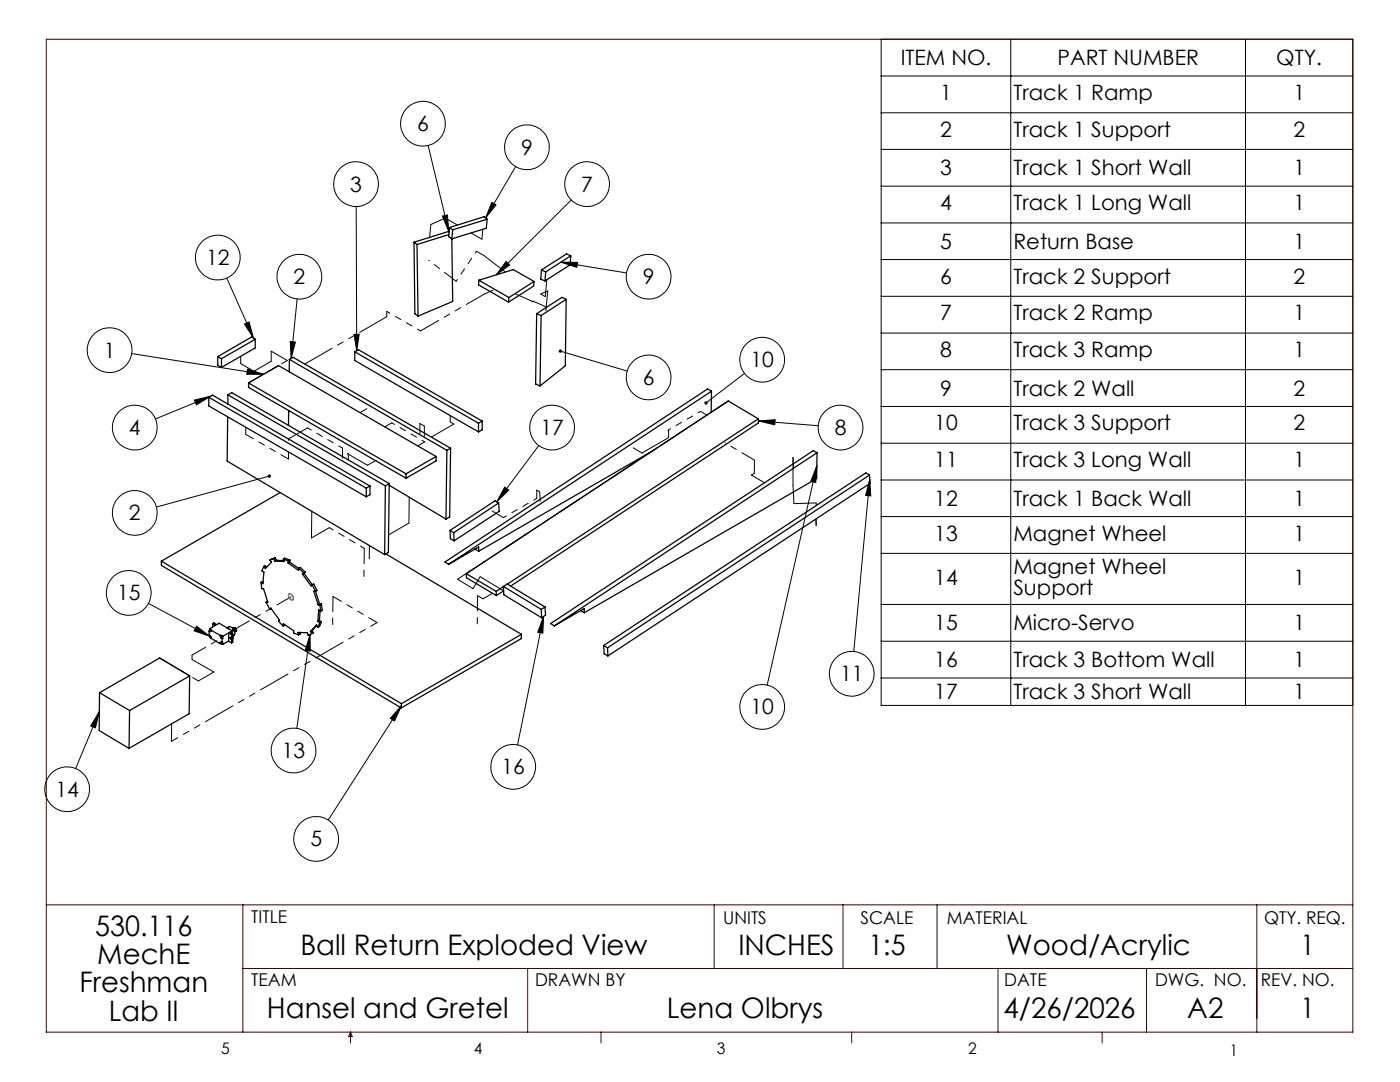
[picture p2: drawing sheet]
<svg xmlns="http://www.w3.org/2000/svg" width="279mm" height="216mm" viewBox="0 0 279 216" stroke-linecap="round" stroke-linejoin="round" font-family="sans-serif">
<g fill="none" stroke="#000" stroke-width=".25">
<path d="M82.6 48.3l.6 .5M82.6 48.3l.2 14.3 .6 .5M83.2 48.8l.2 14.3M89.6 46.8l-6.4 2M89.6 46.2l-7 2.1M89.7 45.4l.6 .5M89.7 45.4l-.2 1.8 .7 .5M90.2 47.7l.1 12.4-6.9 3M90.3 45.9l-.1 1.8M95.6 55.9l-.1 .9 6 3.5M95.6 55.9l6 3.5M95.6 55.9l6.8-2.1 4.2 2.4"/>
<path d="M97.2 43.7l-6.9 2.2M97.2 43.7l-.2 1.8-6.8 2.2M97.2 43.7l-.6-.4-6.9 2.1M101.6 59.4l-.1 .9M106.6 56.2l-.1 .9-5 3.2M106.6 56.2l-5 3.2M108.1 53.9l.8 .4M108.1 53.9l-.2 1.8 .9 .4M108.9 54.3l-.1 1.8M113 59.7l-.9-.4-5 3.3M113 59.7l-5 3.3M113 59.7l-.2 13.3-5 4"/>
<path d="M113.9 51l-.1 1.8-5 3.3M113.9 51l-5 3.3M113.9 51l-.8-.3-5 3.2M41.7 79.3l31.4 18.1M41.7 79.3l.7-.5 31.4 18.2M41.7 79.3v1.7l31.4 18.1M43.5 71.2l.7 .4M43.5 71.2v1.7l.7 .4M44.2 71.6v1.7M45.5 78.8l31.4 18.1M45.5 78.8v1.8M45.5 78.8l.7-.4 31.5 18.1"/>
<path d="M49.6 76.4v.9l31.4 18.1M49.6 76.4l31.4 18.1M49.6 76.4l6-3.4 31.4 18.1M50.9 67.7l-6.7 3.9M50.9 67.7v1.7l-6.7 3.9M50.9 67.7l-.7-.5-6.7 4M57.7 71.7l31.5 18.2M57.7 71.7v2.5M57.7 71.7l.8-.4 31.4 18.1M70.8 70.2l24.7 14.3M70.8 70.2v1.7l24.7 14.3M70.8 70.2l.7-.4 24.7 14.2"/>
<path d="M107.1 62.6l.9 .4M107.1 62.6l-.2 14 .9 .4M108 63l-.2 14M142 78.1l-.8-.5-52.4 34.5 .7 .5M142 78.1l-52.5 34.5M142 78.1l-.1 4.2M45.4 83.1l-.1 8.9 31.5 18.7M55.9 98.3l-23.7 13.7M57.6 81.9v3M73.1 97.4v1.7M73.8 97l-.7 .4M73.8 97v1.7l-.7 .4"/>
<path d="M76.9 96.9l-.1 13.8M77.7 96.5l-.8 .4M77.7 96.5l-.2 13.7-.7 .5M77.7 96.8l11.3 6.8M81 94.5v.9M87 91.1l-6 3.4M87 91.1v.9l-6 3.4M89.2 89.9l-.2 13.7M89.9 89.4l-.7 .5M89.9 89.4l-.2 13.8-.7 .4M95.5 84.5v1.7M96.2 84v1.8l-.7 .4"/>
<path d="M96.2 84l-.7 .5M130.3 89.9l-34.8 20.1M151.3 83.6l-50.1 33M151.3 83.6l.1 .8-49.5 32.5M151.3 83.6l-6-3.6-52.2 34.5M163.1 90.3l-.1 5.2-46.4 26.8M163.1 90.3l-.8-.4-52.4 34.5 .7 .5M163.1 90.3l-52.5 34.6M173.5 94.8l.1 1.6-52.3 34.5M173.5 94.8l-52.3 34.5M173.5 94.8l-.7-.4-52.3 34.4M32.2 112l47.9 28.4"/>
<path d="M32.2 112v.8l47.9 28.5M52.1 116.2l.1 1.3h.4l.8 2.7h-.3M52.5 116.1l-.4 .1M52.6 113l-.3 .9 .4 .3-.2 2.3-.4-.3M52.6 113l.4-.1 .2 .3M53.4 120l-.3 .2M53.9 111.8l.3 .4-1.2 1.3-.4-.5M54.6 111.4l-.7 .4M54.6 111.4l.2 .6M54.9 111.3l-.3 .1M54.9 111.3l.2 .5M54.9 111.3l-1 .5"/>
<path d="M55.1 111.8l-.3 .2M55.1 111.8l1.6 .1M56.6 111.5l.1 .5h-1.9M56.6 111.5l.9 .4M56.6 111.5l.2-.1 1.1 .4M57.5 112.4l2.1 1.4 .1-.4M57.5 111.9v.5M57.8 112.2l-.3 .2M57.8 112.2l1.8 1.2M57.9 111.8l-.4 .1M57.9 111.8l-.1 .4M59.7 113.4l.9 .9"/>
<path d="M59.7 113.4l.2-.2 1 1M60.4 114.5l1.7 2.4 .2-.2M60.6 114.3l-.2 .2M60.7 114.4l-.3 .1M60.7 114.4l1.6 2.3M60.9 114.2l-.3 .1M60.9 114.2l-.2 .2M62.3 116.7l.7 1.3M62.3 116.7l.3-.2 .7 1.3-.3 .2M63 118h-.4l.9 2.7M63 118l.8 2.5M77 110.5l27.1 16.1"/>
<path d="M89.8 105.8l.8 .5M89.8 105.8l.1 1.7 .7 .4M90.6 106.3v1.6M93.1 114.5l5.9 3.5M93.1 114.5v.8l6 3.6M94.8 109.6l.7 .4M95.5 110v-.9l-6 3.5M99 118l.1 .9M99.5 100.4l-.7-.5-9 5.9M99.5 100.4l-8.9 5.9M99.5 100.4l.1 1.6-9 5.9M100.5 117l7.5 4.6"/>
<path d="M100.5 117v1.7l7.6 4.6M100.5 117l.7-.5 7.6 4.6M100.5 117.1l-1.5 .9M100.5 117.9l-1.4 1M19.9 138.2l-.1 7.6 6 3.5M19.9 138.2l6 3.6M37.9 134.9l-6-3.6-12 6.9M37.9 134.9l-12 6.9M37.9 134.9l-.2 7.5-11.9 6.9M41.7 125.9v.8l.2 .1M41.7 125.9l.2 .1M41.8 126.8v.3l.3 .1"/>
<path d="M41.9 125.4l.3 .3h-.1M41.9 125.8l.2 .1M41.9 125.4v.4M41.9 125.8l-.2 .1M41.9 126.8l.2 .3M41.9 126.8v.2l.2 .1M42.1 125.9v.1M42.1 125.9l-.2 .1M42.1 127.1v.3l1.9 1M42.1 125.7v.3h-.2M42.1 125.7l-.2-.1 .2 .2M42.1 125.7l1.9 1.1"/>
<path d="M42.5 124.4l.5 .3-1.1 .7M42.5 124.4l.2-.1 .6 .3 .4-.2 2.7 1.5M42.5 124.4l-.1 .7M44 128.3v-.2l.3 .2M44 128.3v.1M44 127l.2 .4M44 126.8v.2M44.1 127l.2 .3M44.1 128.1v.1M44.1 126.8l.3 .2M44.1 126.8h-.1M44.1 126.8v.2"/>
<path d="M44.1 128.2v.2M44.1 127h-.1M44.1 128.4l.3 .2M44.1 128.2l-.1 .1M44.1 128.4h-.1M44.2 127.4l.1 .1M44.2 128.2v.2l.2 .1-.1-.3M44.3 127.3l.1 .1M44.3 127.3l-.1 .1M44.3 127.5v.8M44.3 128.3l.1-.1v.4M44.4 127v.4"/>
<path d="M44.4 127.4l-.1 .1M45.3 125.2h.2M45.3 125.3a.97 .97 0 0 1 1.1 0 .97 .97 0 0 1 .4 .9v.4l-.3 .4M45.6 127.9l-1.2 .7M45.6 127.9l.6 .4M45.6 126.3l.6 .3M45.6 126.3l-1.2 .7M45.6 126.3v1.6M46.1 127.5h.1M46.2 127.4l-.3-.2 .2 .3M46.2 126.6v.8M46.2 127.5v.8"/>
<path d="M46.2 127.4l-.1 .1M46.4 125.9l-.5 .3 .6 .3M46.4 127.3l.1 .1M46.4 125.9v.5M46.5 126.5l-.3 .1M46.5 126.5v.7l-.3 .2M46.5 127.4v.7l-.3 .2M46.5 127.4l-.3 .1M46.5 125.3h.1M46.5 125.3h-.1M46.6 125.3h.1M46.6 125.3h-.2"/>
<path d="M46.7 125.3h.1M46.7 125.3l-.3 .1M46.7 125.3l-.2 .1M46.8 125.3h.1M46.8 125.3v.1M46.8 125.4h.1M46.8 125.4l-.2 .2 .3-.2M46.8 125.3l-.3 .2M46.9 125.4h.1M46.9 125.4v.1M46.9 125.5h.1M46.9 125.4l-.3 .2"/>
<path d="M46.9 125.6h.1M46.9 125.5l-.3 .1M46.9 125.6l-.2 .1 .3-.1M47 125.5h.1M47 125.5l-.1 .1M47 125.6h.1M47 125.7h.1M47 125.6v.1M47 126h.1M47 125.5l-.3 .2 .2-.1M47 126l-.2 .1 .2-.1M47 125.7l-.3 .1"/>
<path d="M47 125.6l-.3 .2M47 125.7l.1 .1M47 125.8v.1M47 125.9h.1M47 125.7l-.3 .2 .3-.2M47 125.9l-.2 .1 .2-.1M47.1 125.8h.1M47.1 125.8l-.3 .1M53.1 120.2l.7 1.4M53.8 121.6l.2-.2 1.8 2.3-.2 .3 .9 .9M54.1 121.4l-.3 .2M56.5 124.9l.1-.4 2 1.4v.4l1 .4"/>
<path d="M56.8 124.7l-.3 .2M59.8 126.2l.1 .3-.3 .2M61.9 126l.4 .4M62.3 126.4l-.8 .4-.2-.5-1.9-.1 .2 .5M62.3 125.8l-.4 .2M62.3 125.8l.3 .5-.3 .1M63.2 124.8l-.9 1M63.4 124l.4 .2M63.5 125.2l-.4-.5-1.2 1.3M63.5 120.7h.4M63.7 123.8l-.3 .2M63.7 123.8l.4 .3"/>
<path d="M63.8 120.5l-.3 .2M63.8 120.5h.3M63.8 124.2l-.3 1M63.9 120.7l.1 1.3M63.9 121.9l-.2 1.9M64 122l-.4-.3-.2 2.3M64.1 120.5l-.2 .2M64.1 120.5l.2 1.3-.3 .2M64.1 124.1l-.3 .1M64.1 124.1l-.3 .9-.3 .2M104.1 126.6l-24 13.8M104.1 126.6l-.1 .8-23.9 13.9"/>
<path d="M108 121.6l.1 1.7M108.8 121.1l.1 1.7-.8 .5M108.8 121.1l-.8 .5M115.9 121.8l.7 .5M116.6 122.3v-.9l-6 3.5M120.5 128.8l.1 1.7 .7 .4M120.5 128.8l.7 .5M121.2 129.3l.1 1.6M25.9 141.8l-.1 7.5M80.1 140.4v.9"/>
<circle cx="44.3" cy="127" r=".13"/>
</g>
<g fill="none" stroke="#000" stroke-width=".2" stroke-dasharray="6.3 1.3 1.3 1.3 1.3 1.3">
<path d="M86 44.8l-.3 2.7M88.9 43.5l-2.9 1.3M91.3 44.9l-2.4-1.4M96.2 47.7l-2.2-1.2M96.3 45.7l-.1 2M96.6 51l-1.5-.9M98.4 57.9l-1.7 .8M100.9 54.3l-4.3-3.3M102.9 58.7l3.1 1.3M107.9 58.7l1.4-.7M108.8 59.2l-.9-.5M109.1 55.8l-.3 3.4"/>
<path d="M109.3 58l-.4 4M48 72.6l2.7 1.5M48 71.1v1.5M50.7 74.1l3.4-2M54.1 70.1l3.2 1.8M54.1 72.1v-2M77.2 62.1v1.1M106 60l.3 .2M106.3 60.2l.1-.1M106.4 60.1l2.7 1.2M49 86.7v-1.5M57.6 87.6v.3"/>
<path d="M57.6 90.2v1.4M61.4 85.4l-3.8 2.2M68.4 91.4v-2M69.4 90.6l3.9 2.2M69.5 90.5l-.1 .1M69.5 91.8v-1.3M73.2 81.5l-1.3 .8M73.3 92.8l1.8-1M76.9 85.1l1.3-.7M76.9 85.2v-.1M81.7 99.2l-.1 5.2M83.8 84.5l.9 .5"/>
<path d="M83.8 86.5v-2M84.7 85v2M84.8 88.2l-1.4 .8M89.8 84.2l.8 .4M89.8 82.9v1.3M90.6 84.6l-4.5 2.6M107.1 99.4v-1.6M107.1 97.8l.6 .3M107.7 98.1l.1 2M126.4 89.4l1.7 1M128.1 90.4l5.3-3.1M133.4 87.3v-1.4"/>
<path d="M133.4 85.9l-.1-.1M139.8 82.1l1.3 .7M150 94.8l.5-.4M150.5 94.4l.1-2.6M152.6 96.3l-2.6-1.5M158.3 91.3l.1 1.9M158.3 96.8v-5.5M58.6 119.4a.71 .71 0 0 0-1-.8 .79 .79 0 0 0 .9 1l.1-.2M62.2 107.3l3.5-2M62.2 102v5.3M73.7 108.8v2.7M81.6 104.4l-4 2.3"/>
<path d="M94.4 117.5l-3.1-1.9M95.8 115.1l-1.4 2.4M96.4 119.5l-1.1-.6M96.4 115.4l-.6-.3M98.2 102l2.3 1.3M98.3 118.4l-1.9 1.1M100.5 117.9l-4.1-2.5M158.4 100.5l-.1-3.7M162.8 103.6l.1 1.3M162.9 100.4l-4.5 .1M162.9 104.9v-1.4M162.9 100.9v-.5"/>
<path d="M38.3 131.6v-.9M39.6 135.9l3.1-1.8M42.7 134.1l-4.4-2.5M34.3 144.4l-.1 3.5"/>
</g>
<path d="M66.5 119l-.1 6.6M72.7 109.4l-.1 6.6M95.3 118.9l-.1 6.5" fill="none" stroke="#000" stroke-width=".2" stroke-dasharray="6.3 1.3 1.3 1.3 1.3 1.3" stroke-dashoffset="3.3"/>
<path d="M68.4 89.4l-7-4M65.7 105.3l7 4.1" fill="none" stroke="#000" stroke-width=".2" stroke-dasharray="6.3 1.3 1.3 1.3 1.3 1.3" stroke-dashoffset="5.5"/>
<path d="M91 56.1l-5.4-4.2M150.6 91.8l-5.9-3.5" fill="none" stroke="#000" stroke-width=".2" stroke-dasharray="6.3 1.3 1.3 1.3 1.3 1.3" stroke-dashoffset="3.4"/>
<path d="M95.1 50.1l-4.1 6" fill="none" stroke="#000" stroke-width=".2" stroke-dasharray="6.3 1.3 1.3 1.3 1.3 1.3" stroke-dashoffset="5.9"/>
<path d="M77.2 63.2l-16.3 9.4" fill="none" stroke="#000" stroke-width=".2" stroke-dasharray="6.3 1.3 1.3 1.3 1.3 1.3" stroke-dashoffset=".1"/>
<path d="M83.9 66l-6.7-3.9" fill="none" stroke="#000" stroke-width=".2" stroke-dasharray="6.3 1.3 1.3 1.3 1.3 1.3" stroke-dashoffset="5.6"/>
<path d="M96.7 58.7l-12.8 7.3" fill="none" stroke="#000" stroke-width=".2" stroke-dasharray="6.3 1.3 1.3 1.3 1.3 1.3" stroke-dashoffset="2.2"/>
<path d="M55.6 72.9l-6 3.5M31.9 131.3l6 3.5" fill="none" stroke="#000" stroke-width=".2" stroke-dasharray="6.3 1.3 1.3 1.3 1.3 1.3" stroke-dashoffset="3.5"/>
<path d="M57.3 71.9l-7.7 4.5" fill="none" stroke="#000" stroke-width=".2" stroke-dasharray="6.3 1.3 1.3 1.3 1.3 1.3" stroke-dashoffset="5.1"/>
<path d="M78.2 84.4l6.6 3.8M100.5 103.3l6.6-3.9" fill="none" stroke="#000" stroke-width=".2" stroke-dasharray="6.3 1.3 1.3 1.3 1.3 1.3" stroke-dashoffset="5.7"/>
<path d="M57.6 91.6l-8.6-4.9" fill="none" stroke="#000" stroke-width=".2" stroke-dasharray="6.3 1.3 1.3 1.3 1.3 1.3" stroke-dashoffset="4.6"/>
<path d="M75.3 124.2l-8.8-5.2" fill="none" stroke="#000" stroke-width=".2" stroke-dasharray="6.3 1.3 1.3 1.3 1.3 1.3" stroke-dashoffset="4.4"/>
<path d="M34.2 147.9l41.1-23.7" fill="none" stroke="#000" stroke-width=".2" stroke-dasharray="6.3 1.3 1.3 1.3 1.3 1.3" stroke-dashoffset="4.9"/>
<path d="M47 125.5l11.1-6.4" fill="none" stroke="#000" stroke-width=".2" stroke-dasharray="6.3 1.3 1.3 1.3 1.3 1.3" stroke-dashoffset="3.1"/>
<path d="M38.3 130.7l5.5-3.2" fill="none" stroke="#000" stroke-width=".2" stroke-dasharray="6.3 1.3 1.3 1.3 1.3 1.3" stroke-dashoffset="3.2"/>
<path d="M31.9 131.3l7.7 4.6" fill="none" stroke="#000" stroke-width=".2" stroke-dasharray="6.3 1.3 1.3 1.3 1.3 1.3" stroke-dashoffset="5"/>
<path d="M145.4 80l-52.3 34.4" fill="none" stroke="#000" stroke-width=".2" stroke-dasharray="6.3 1.3 1.3 1.3 1.3 1.3" stroke-dashoffset="3.6"/>
<path d="M91.3 115.6l54.1-35.6" fill="none" stroke="#000" stroke-width=".2" stroke-dasharray="6.3 1.3 1.3 1.3 1.3 1.3" stroke-dashoffset="2.6"/>
<path d="M133.3 85.8l6.5-3.7" fill="none" stroke="#000" stroke-width=".2" stroke-dasharray="6.3 1.3 1.3 1.3 1.3 1.3" stroke-dashoffset="5.8"/>
<path d="M57.7 118.5a.76 .76 0 0 1 .7 .4 .76 .76 0 0 1-.1 .8 .83 .83 0 0 1-.6-1.2z" fill="none" stroke="#808080" stroke-width=".25"/>
<g fill="none" stroke="#000" stroke-width=".2">
<path d="M175.9 7.8h94.1v133h-94.1zM175.9 15.2h94.1M201.7 7.8v133M248.6 7.8v133M85.4 29l4.2 17.2M102.9 33.2l-6 10.3M114 39.9l-15 15M175.9 22.5h94.1M175.9 29.8h94.1M175.9 37.1h94.1M45.3 55.5l5.3 12M59.3 59.7l-1.2 11.8"/>
<path d="M71.1 41.2l.1 28.8M88.3 43.1l1-.2 .3 3.3zM98.1 40.4l.9 .5-2.1 2.6zM101 52.2l.7 .7-2.7 2zM111.9 52.3l3.4 .1-.2 .9zM111.9 52.3l13.2 2.2M175.9 44.5h94.1M175.9 51.8h94.1M175.9 59.1h94.1M26.3 70.6l26.3 4.1M38.8 79.8l3.3-.7-2.9 1.7zM42.1 79.1l-11.1 4.5"/>
<path d="M48.8 64.7l.9-.5 .9 3.3zM49.4 73.7l3.2 1h-3.4zM57.9 68.2l1 .1-.8 3.2zM70.7 66.7h1l-.5 3.3zM111.8 70.1l13.4 3.9M148.6 74.5l-7.7 5.9M175.9 66.5h94.1M175.9 73.8h94.1M53.7 95l-22.5 6.2M100.7 97.2l.8 .6-2.4 2.4zM107.5 88.9l-8.4 11.3M151.4 84l3.3-.3-.1 1.1z"/>
<path d="M151.4 84l11.9 .9M163 92.9l-.2 3.4-1-.3zM163 92.9l-9.9 43.8M173.6 95.6l.2 3.4-1-.2zM173.6 95.6l-3.2 34.4M175.9 81.1h94.1M175.9 88.4h94.1M175.9 95.8h94.1M175.9 103.1h94.1M175.9 110.4h94.1M29.6 120.4l12.3 6.6M39.2 125l2.7 2-3.2-1.1z"/>
<path d="M61.9 126.6v3.3l-1-.1zM61.9 126.6l-2.7 18.7M108.5 123l-.2 3.3-1-.1zM108.5 123l-5.2 25.6M175.9 120.6h94.1M175.9 128h94.1M175.9 135.3h94.1M19.8 142l-.8 3.2-.9-.3zM19.8 142l-4.7 11.4M80.1 140.8l-1.4 3.1-.8-.6zM80.1 140.8l-14.6 22.8"/>
<circle cx="71.1" cy="36.7" r="4.5"/>
<circle cx="84.4" cy="24.7" r="4.5"/>
<circle cx="105.2" cy="29.4" r="4.5"/>
<circle cx="117.2" cy="36.7" r="4.5"/>
<circle cx="43.5" cy="51.4" r="4.5"/>
<circle cx="59.8" cy="55.2" r="4.5"/>
<circle cx="129.4" cy="55.2" r="4.5"/>
<circle cx="21.9" cy="69.9" r="4.5"/>
<circle cx="129.4" cy="75.3" r="4.5"/>
<circle cx="152.1" cy="71.8" r="4.5"/>
<circle cx="26.9" cy="85.3" r="4.5"/>
<circle cx="110.2" cy="85.3" r="4.5"/>
<circle cx="167.7" cy="85.3" r="4.5"/>
<circle cx="25.7" cy="118.3" r="4.5"/>
<circle cx="26.9" cy="102.4" r="4.5"/>
<circle cx="170" cy="134.5" r="4.5"/>
<circle cx="13.4" cy="157.5" r="4.5"/>
<circle cx="58.6" cy="149.8" r="4.5"/>
<circle cx="102.4" cy="153" r="4.5"/>
<circle cx="152.1" cy="141.1" r="4.5"/>
<circle cx="63.1" cy="167.4" r="4.5"/>
</g>
<g fill="none" stroke="#400000" stroke-width=".2">
<path d="M9.2 7.8h260.8v198.2h-260.8zM9.2 180.6h260.8M48.5 180.6v25.4M48.5 193.3h221.5M105.3 193.3v12.7M142.5 180.6v12.7M168.2 180.6v12.7M187 180.6v12.7M199.2 193.3v12.7M228.8 193.3v12.7M250.8 180.6v25.4M70 206v2.1"/>
<path d="M70 206l.3 .8h-.7zM119.9 206v2.1M170 206v2.1M220 206v2.1"/>
</g>
<path d="M38.8 79.8l3.3-.7-2.9 1.7zM48.8 64.7l.9-.5 .9 3.3zM49.4 73.7l3.2 1h-3.4zM57.9 68.2l1 .1-.8 3.2zM70.7 66.7h1l-.5 3.3zM88.3 43.1l1-.2 .3 3.3zM98.1 40.4l.9 .5-2.1 2.6zM101 52.2l.7 .7-2.7 2zM151.4 84l3.3-.3-.1 1.1zM163 92.9l-.2 3.4-1-.3zM173.6 95.6l.2 3.4-1-.2zM100.7 97.2l.8 .6-2.4 2.4zM108.5 123l-.2 3.3-1-.1zM80.1 140.8l-1.4 3.1-.8-.6zM61.9 126.6v3.3l-1-.1zM39.2 125l2.7 2-3.2-1.1zM19.8 142l-.8 3.2-.9-.3zM53.6 94.7a.35 .35 0 0 0-.2 .4 .35 .35 0 0 0 .4 .2 .35 .35 0 0 0 .3-.4l-.4 .1 .4-.1-.1-.1zM111.6 69.8l-.1 .2 .3 .1-.3-.1a.34 .34 0 0 0 .3 .4 .34 .34 0 0 0 .4-.4 .34 .34 0 0 0-.6-.2zM111.9 52.3l3.4 .1-.2 .9zM140.7 80.2l-.1 .4 .3-.2-.3 .2a.33 .33 0 0 0 .5 .1 .33 .33 0 0 0 .1-.5 .33 .33 0 0 0-.5 0z" fill="#000"/>
<g font-size="5.6">
<text x="19" y="186.7">530.116</text>
<text x="59.9" y="190.6">Ball Return Exploded View</text>
<text x="147.4" y="190.6">INCHES</text>
<text x="173.3" y="190.6">1:5</text>
<text x="200.8" y="190.6">Wood/Acrylic</text>
<text x="259.5" y="190.6">1</text>
<text x="15.9" y="198">Freshman</text>
<text x="19.4" y="192.3">MechE</text>
<text x="21.7" y="203.6">Lab II</text>
<text x="53.3" y="203.2">Hansel and Gretel</text>
<text x="133.1" y="203.2">Lena Olbrys</text>
<text x="200.3" y="203.2">4/26/2026</text>
<text x="237" y="203.2">A2</text>
<text x="259.5" y="203.2">1</text>
</g>
<g font-size="4.2">
<text x="179.8" y="13">ITEM NO.</text>
<text x="211" y="13">PART NUMBER</text>
<text x="254.7" y="13">QTY.</text>
<text x="187.6" y="19.9">1</text>
<text x="202.2" y="19.9">Track 1 Ramp</text>
<text x="258.1" y="19.9">1</text>
<text x="83.3" y="26.2">6</text>
<text x="187.6" y="27.3">2</text>
<text x="202.2" y="27.3">Track 1 Support</text>
<text x="258.1" y="27.3">2</text>
<text x="104" y="30.9">9</text>
<text x="187.6" y="35">3</text>
<text x="202.2" y="35">Track 1 Short Wall</text>
<text x="258.1" y="35">1</text>
<text x="69.9" y="38.2">3</text>
<text x="116" y="38.2">7</text>
<text x="187.6" y="41.9">4</text>
<text x="202.2" y="41.9">Track 1 Long Wall</text>
<text x="258.1" y="41.9">1</text>
<text x="41.1" y="52.9">12</text>
<text x="187.6" y="49.7">5</text>
<text x="202.2" y="49.7">Return Base</text>
<text x="258.1" y="49.7">1</text>
<text x="58.6" y="56.7">2</text>
<text x="128.3" y="56.7">9</text>
<text x="187.6" y="56.6">6</text>
<text x="202.2" y="56.6">Track 2 Support</text>
<text x="258.1" y="56.6">2</text>
<text x="187.6" y="63.9">7</text>
<text x="202.2" y="63.9">Track 2 Ramp</text>
<text x="258.1" y="63.9">1</text>
<text x="20.7" y="71.4">1</text>
<text x="187.6" y="71.2">8</text>
<text x="202.2" y="71.2">Track 3 Ramp</text>
<text x="258.1" y="71.2">1</text>
<text x="128.3" y="76.8">6</text>
<text x="149.8" y="73.3">10</text>
<text x="187.6" y="79">9</text>
<text x="202.2" y="79">Track 2 Wall</text>
<text x="258.1" y="79">2</text>
<text x="25.7" y="86.8">4</text>
<text x="107.9" y="86.8">17</text>
<text x="166.6" y="86.8">8</text>
<text x="186.5" y="85.9">10</text>
<text x="202.2" y="85.9">Track 3 Support</text>
<text x="258.1" y="85.9">2</text>
<text x="186.5" y="93.2">11</text>
<text x="202.2" y="93.2">Track 3 Long Wall</text>
<text x="258.1" y="93.2">1</text>
<text x="186.5" y="100.9">12</text>
<text x="202.2" y="100.9">Track 1 Back Wall</text>
<text x="258.1" y="100.9">1</text>
<text x="25.7" y="103.9">2</text>
<text x="186.5" y="107.9">13</text>
<text x="202.2" y="107.9">Magnet Wheel</text>
<text x="258.1" y="107.9">1</text>
<text x="23.4" y="119.8">15</text>
<text x="186.5" y="116.6">14</text>
<text x="202.2" y="114.6">Magnet Wheel</text>
<text x="202.2" y="118.7">Support</text>
<text x="258.1" y="116.6">1</text>
<text x="186.5" y="125.8">15</text>
<text x="202.2" y="125.8">Micro-Servo</text>
<text x="258.1" y="125.8">1</text>
<text x="167.7" y="136">11</text>
<text x="186.5" y="133.1">16</text>
<text x="202.2" y="133.1">Track 3 Bottom Wall</text>
<text x="258.1" y="133.1">1</text>
<text x="149.8" y="142.6">10</text>
<text x="186.5" y="139.5">17</text>
<text x="202.2" y="139.5">Track 3 Short Wall</text>
<text x="258.1" y="139.5">1</text>
<text x="56.3" y="151.3">13</text>
<text x="100.1" y="154.5">16</text>
<text x="11.1" y="159">14</text>
<text x="61.9" y="168.9">5</text>
</g>
<g font-size="3.5">
<text x="50.1" y="184.2">TITLE</text>
<text x="144.3" y="184.3">UNITS</text>
<text x="171.7" y="184.3">SCALE</text>
<text x="189" y="184.3">MATERIAL</text>
<text x="252.3" y="184.3">QTY. REQ.</text>
<text x="50.1" y="196.8">TEAM</text>
<text x="106.8" y="196.8">DRAWN BY</text>
<text x="200.4" y="196.8">DATE</text>
<text x="230.5" y="196.8">DWG. NO.</text>
<text x="251.6" y="196.8">REV. NO.</text>
</g>
<g font-size="3.2">
<text x="44.2" y="210.4">5</text>
<text x="94.6" y="210.3">4</text>
<text x="143.1" y="210.4">3</text>
<text x="193.2" y="210.3">2</text>
<text x="245.4" y="210.6">1</text>
</g>
</svg>
